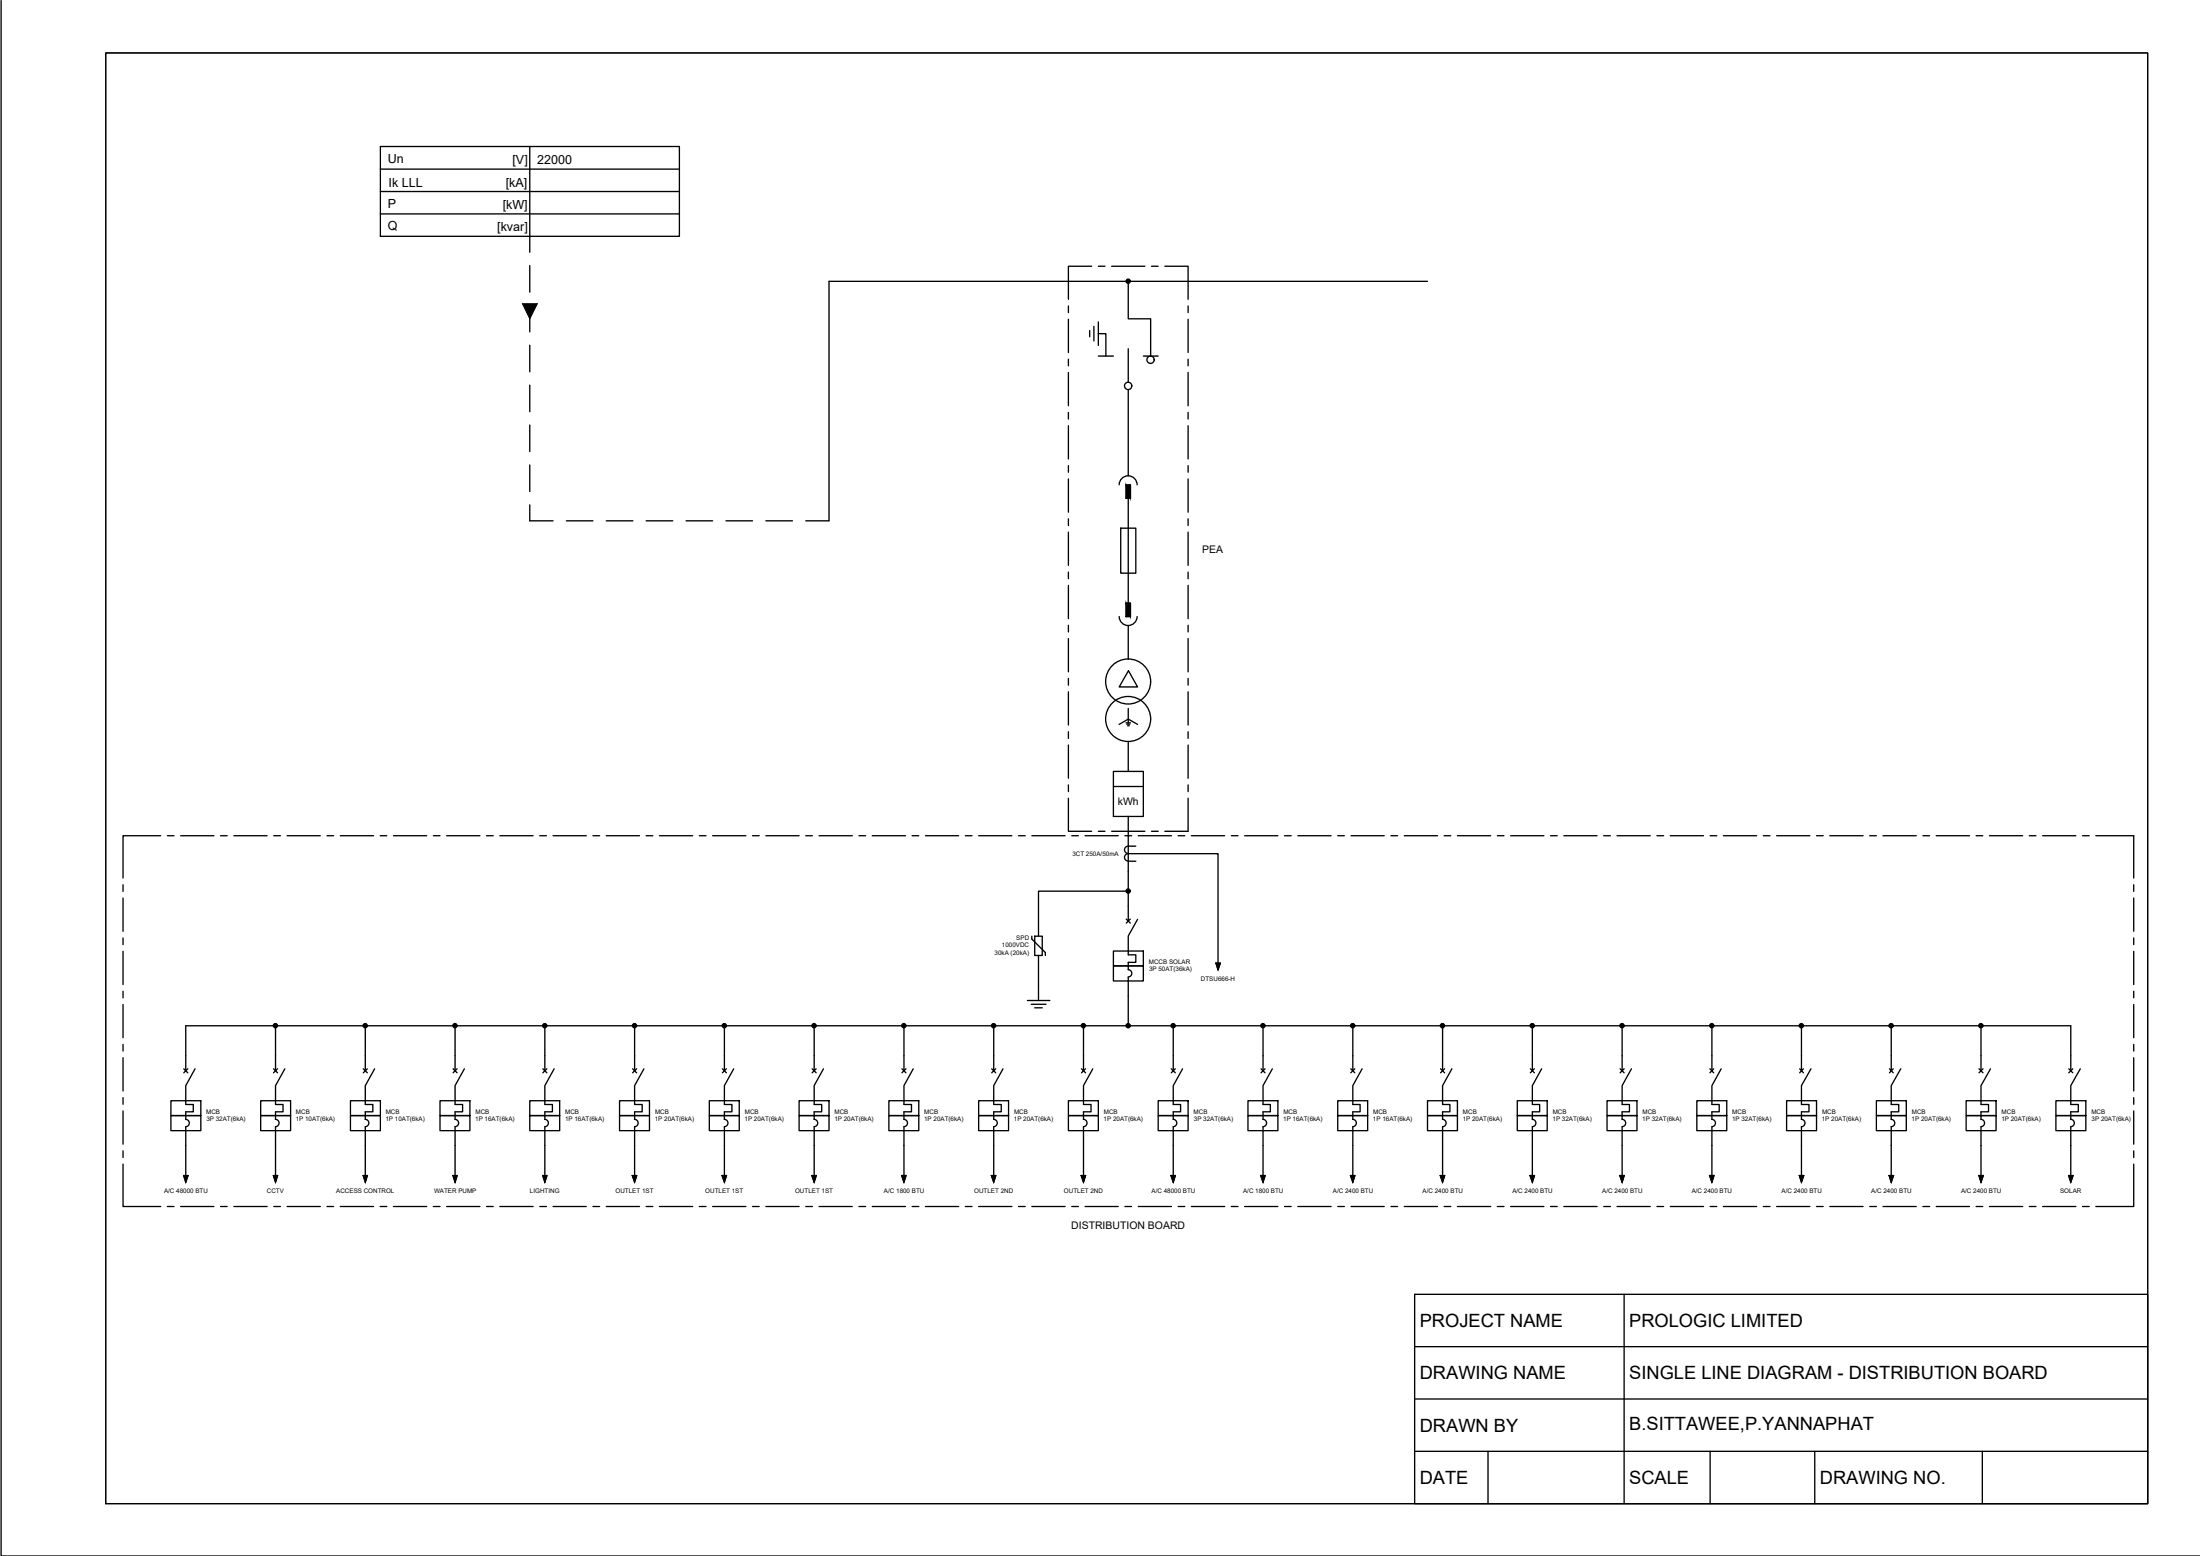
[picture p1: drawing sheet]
<svg xmlns="http://www.w3.org/2000/svg" width="420mm" height="297mm" viewBox="0 0 420 297" stroke-linecap="round" stroke-linejoin="round" font-family="sans-serif">
<!-- layer: SYMS -->
<g fill="none" stroke="#000" stroke-width=".25">
<path d="M215.1 175.5l.8 .7M215.5 173v2.8M215.9 175.5l-.8 .7M217.3 175.5l-1.8 3.2v3.6h1.4v1.4h-1.4v1.4a.7 .7 0 0 1 .7 .7 .7 .7 0 0 1-.7 .7M196.2 191h4.3M196.9 191.7h2.9M197.6 192.4h1.5M198.3 188.1v2.9M212.6 184.4h5.8v2.9h-5.8zM212.6 181.6h5.8v2.8h-5.8zM215.5 186.5v3.6M32.6 213h5.8v2.8h-5.8z"/>
<path d="M32.6 210.1h5.8v2.9h-5.8zM35.1 204l.8 .8M35.5 201.5v2.9M35.5 215.1v3.6M35.9 204l-.8 .8M37.3 204l-1.8 3.2v3.6h1.4v1.4h-1.4v1.5a.7 .7 0 0 1 .7 .7 .7 .7 0 0 1-.7 .7M49.8 213h5.7v2.8h-5.7zM49.8 210.1h5.7v2.9h-5.7zM52.2 204l.8 .8M52.6 201.5v2.9M52.6 215.1v3.6M53 204l-.8 .8"/>
<path d="M54.4 204l-1.8 3.2v3.6h1.5v1.4h-1.5v1.5a.7 .7 0 0 1 .7 .7 .7 .7 0 0 1-.7 .7M66.9 213h5.7v2.8h-5.7zM66.9 210.1h5.7v2.9h-5.7zM69.4 204l.7 .8M69.8 201.5v2.9M69.8 215.1v3.6M70.1 204l-.7 .8M71.5 204l-1.7 3.2v3.6h1.4v1.4h-1.4l-.1 1.5a.7 .7 0 0 1 .7 .7 .7 .7 0 0 1-.7 .7M84 213h5.7v2.8h-5.7zM84 210.1h5.7v2.9h-5.7zM86.5 204l.8 .8M86.9 201.5v2.9"/>
<path d="M86.9 215.1v3.6M87.3 204l-.8 .8M88.7 204l-1.8 3.2v3.6h1.4v1.4h-1.4v1.5a.7 .7 0 0 1 .7 .7 .7 .7 0 0 1-.7 .7M101.2 213h5.7v2.8h-5.7zM101.2 210.1h5.7v2.9h-5.7zM103.7 204l.7 .8M104.1 201.5v2.9M104.1 215.1v3.6M104.4 204l-.7 .8M105.8 204l-1.7 3.2v3.6h1.4v1.4h-1.4l-.1 1.5a.7 .7 0 0 1 .7 .7 .7 .7 0 0 1-.7 .7M118.3 213h5.7v2.8h-5.7zM118.3 210.1h5.7v2.9h-5.7z"/>
<path d="M120.8 204l.8 .8M121.2 201.5v2.9M121.2 215.1v3.6M121.6 204l-.8 .8M123 204l-1.8 3.2v3.6h1.4v1.4h-1.4v1.5a.7 .7 0 0 1 .7 .7 .7 .7 0 0 1-.7 .7M135.5 213h5.7v2.8h-5.7zM135.5 210.1h5.7v2.9h-5.7zM138 204l.7 .8M138.3 213.7a.7 .7 0 0 1 .7 .7 .7 .7 0 0 1-.7 .7M138.3 201.5v2.9M138.3 215.1v3.6M138.7 204l-.7 .8"/>
<path d="M140.1 204l-1.8 3.2v3.6h1.5v1.4h-1.5v1.5M152.6 213h5.7v2.8h-5.7zM152.6 210.1h5.7v2.9h-5.7zM155.1 204l.8 .8M155.5 213.7a.7 .7 0 0 1 .7 .7 .7 .7 0 0 1-.7 .7M155.5 201.5v2.9M155.5 215.1v3.6M155.9 204l-.8 .8M157.3 204l-1.8 3.2v3.6h1.4v1.4h-1.4v1.5M169.8 213h5.7v2.8h-5.7zM169.8 210.1h5.7v2.9h-5.7zM172.3 204l.7 .8"/>
<path d="M172.6 213.7a.7 .7 0 0 1 .7 .7 .7 .7 0 0 1-.7 .7M172.6 201.5v2.9M172.6 215.1v3.6M173 204l-.7 .8M174.4 204l-1.8 3.2v3.6h1.5v1.4h-1.5v1.5M186.9 213h5.7v2.8h-5.7zM186.9 210.1h5.7v2.9h-5.7zM189.4 204l.8 .8M189.8 213.7a.7 .7 0 0 1 .7 .7 .7 .7 0 0 1-.7 .7M189.8 201.5v2.9M189.8 215.1v3.6M190.2 204l-.8 .8"/>
<path d="M191.6 204l-1.8 3.2v3.6h1.4v1.4h-1.4v1.5M204 213h5.8v2.8h-5.8zM204 210.1h5.8v2.9h-5.8zM206.5 204l.8 .8M206.9 201.5v2.9M206.9 215.1v3.6M207.3 204l-.8 .8M208.7 204l-1.8 3.2v3.6h1.5v1.4h-1.5v1.5a.7 .7 0 0 1 .7 .7 .7 .7 0 0 1-.7 .7M221.2 213h5.7v2.8h-5.7zM221.2 210.1h5.7v2.9h-5.7zM223.7 204l.8 .8M224.1 201.5v2.9"/>
<path d="M224.1 215.1v3.6M224.5 204l-.8 .8M225.8 204l-1.7 3.2v3.6h1.4v1.4h-1.4l-.1 1.5a.7 .7 0 0 1 .7 .7 .7 .7 0 0 1-.7 .7M238.3 213h5.8v2.8h-5.8zM238.3 210.1h5.8v2.9h-5.8zM240.8 204l.8 .8M241.2 201.5v2.9M241.2 215.1v3.6M241.6 204l-.8 .8M243 204l-1.8 3.2v3.6h1.4v1.4h-1.4v1.5a.7 .7 0 0 1 .7 .7 .7 .7 0 0 1-.7 .7M255.5 213h5.7v2.8h-5.7zM255.5 210.1h5.7v2.9h-5.7z"/>
<path d="M258 204l.7 .8M258.4 201.5v2.9M258.4 215.1v3.6M258.7 204l-.7 .8M260.1 204l-1.7 3.2v3.6h1.4v1.4h-1.4l-.1 1.5a.7 .7 0 0 1 .7 .7 .7 .7 0 0 1-.7 .7M272.6 213h5.7v2.8h-5.7zM272.6 210.1h5.7v2.9h-5.7zM275.1 204l.8 .8M275.5 201.5v2.9M275.5 215.1v3.6M275.9 204l-.8 .8M277.3 204l-1.8 3.2v3.6h1.4v1.4h-1.4v1.5a.7 .7 0 0 1 .7 .7 .7 .7 0 0 1-.7 .7"/>
<path d="M289.8 213h5.7v2.8h-5.7zM289.8 210.1h5.7v2.9h-5.7zM292.3 204l.7 .8M292.7 201.5v2.9M292.7 215.1v3.6M293 204l-.7 .8M294.4 204l-1.7 3.2v3.6h1.3v1.4h-1.3l-.1 1.5a.7 .7 0 0 1 .7 .7 .7 .7 0 0 1-.7 .7M306.9 213h5.7v2.8h-5.7zM306.9 210.1h5.7v2.9h-5.7zM309.4 204l.8 .8M309.8 213.7a.7 .7 0 0 1 .7 .7 .7 .7 0 0 1-.7 .7M309.8 201.5v2.9"/>
<path d="M309.8 215.1v3.6M310.2 204l-.8 .8M311.6 204l-1.8 3.2v3.6h1.4v1.4h-1.4v1.5M324.1 213h5.7v2.8h-5.7zM324.1 210.1h5.7v2.9h-5.7zM326.6 204l.7 .8M326.9 213.7a.7 .7 0 0 1 .7 .7 .7 .7 0 0 1-.7 .7M326.9 201.5v2.9M326.9 215.1v3.6M327.3 204l-.7 .8M328.7 204l-1.8 3.2v3.6h1.4v1.4h-1.4v1.5M341.2 213h5.7v2.8h-5.7z"/>
<path d="M341.2 210.1h5.7v2.9h-5.7zM343.7 204l.7 .8M344 213.7a.7 .7 0 0 1 .7 .7 .7 .7 0 0 1-.7 .7M344 201.5v2.9M344 215.1v3.6M344.4 204l-.7 .8M345.9 204l-1.9 3.2v3.6h1.5v1.4h-1.5v1.5M358.4 213h5.7v2.8h-5.7zM358.4 210.1h5.7v2.9h-5.7zM360.8 204l.8 .8M361.2 213.7a.7 .7 0 0 1 .7 .7 .7 .7 0 0 1-.7 .7M361.2 201.5v2.9"/>
<path d="M361.2 215.1v3.6M361.6 204l-.8 .8M363 204l-1.8 3.2v3.6h1.4v1.4h-1.4v1.5M375.5 213h5.7v2.8h-5.7zM375.5 210.1h5.7v2.9h-5.7zM378 204l.7 .8M378.3 201.5v2.9M378.3 215.1v3.6M378.7 204l-.7 .8M380.2 204l-1.9 3.2v3.6h1.5v1.4h-1.5v1.5a.7 .7 0 0 1 .7 .7 .7 .7 0 0 1-.7 .7M392.6 213h5.8v2.8h-5.8zM392.6 210.1h5.8v2.9h-5.8z"/>
<path d="M395.1 204l.8 .8M395.5 201.5v2.9M395.5 215.1v3.6M395.9 204l-.8 .8M397.3 204l-1.8 3.2v3.6h1.4v1.4h-1.4v1.5a.7 .7 0 0 1 .7 .7 .7 .7 0 0 1-.7 .7"/>
<circle cx="215.5" cy="53.7" r=".4"/>
<circle cx="215.5" cy="53.7" r=".28"/>
<circle cx="215.5" cy="53.7" r=".15"/>
<circle cx="215.5" cy="170.1" r=".4"/>
<circle cx="215.5" cy="170.1" r=".28"/>
<circle cx="215.5" cy="170.1" r=".15"/>
<circle cx="52.6" cy="195.8" r=".4"/>
<circle cx="52.6" cy="195.8" r=".28"/>
<circle cx="52.6" cy="195.8" r=".15"/>
<circle cx="69.7" cy="195.8" r=".4"/>
<circle cx="69.7" cy="195.8" r=".28"/>
<circle cx="69.7" cy="195.8" r=".15"/>
<circle cx="86.9" cy="195.8" r=".4"/>
<circle cx="86.9" cy="195.8" r=".28"/>
<circle cx="86.9" cy="195.8" r=".15"/>
<circle cx="104" cy="195.8" r=".4"/>
<circle cx="104" cy="195.8" r=".28"/>
<circle cx="104" cy="195.8" r=".15"/>
<circle cx="121.2" cy="195.8" r=".4"/>
<circle cx="121.2" cy="195.8" r=".28"/>
<circle cx="121.2" cy="195.8" r=".15"/>
<circle cx="138.3" cy="195.8" r=".4"/>
<circle cx="138.3" cy="195.8" r=".28"/>
<circle cx="138.3" cy="195.8" r=".15"/>
<circle cx="155.5" cy="195.8" r=".4"/>
<circle cx="155.5" cy="195.8" r=".28"/>
<circle cx="155.5" cy="195.8" r=".15"/>
<circle cx="172.6" cy="195.8" r=".4"/>
<circle cx="172.6" cy="195.8" r=".28"/>
<circle cx="172.6" cy="195.8" r=".15"/>
<circle cx="189.8" cy="195.8" r=".4"/>
<circle cx="189.8" cy="195.8" r=".28"/>
<circle cx="189.8" cy="195.8" r=".15"/>
<circle cx="206.9" cy="195.8" r=".4"/>
<circle cx="206.9" cy="195.8" r=".28"/>
<circle cx="206.9" cy="195.8" r=".15"/>
<circle cx="215.5" cy="195.8" r=".4"/>
<circle cx="215.5" cy="195.8" r=".28"/>
<circle cx="215.5" cy="195.8" r=".15"/>
<circle cx="224" cy="195.8" r=".4"/>
<circle cx="224" cy="195.8" r=".28"/>
<circle cx="224" cy="195.8" r=".15"/>
<circle cx="241.2" cy="195.8" r=".4"/>
<circle cx="241.2" cy="195.8" r=".28"/>
<circle cx="241.2" cy="195.8" r=".15"/>
<circle cx="258.3" cy="195.8" r=".4"/>
<circle cx="258.3" cy="195.8" r=".28"/>
<circle cx="258.3" cy="195.8" r=".15"/>
<circle cx="275.5" cy="195.8" r=".4"/>
<circle cx="275.5" cy="195.8" r=".28"/>
<circle cx="275.5" cy="195.8" r=".15"/>
<circle cx="292.6" cy="195.8" r=".4"/>
<circle cx="292.6" cy="195.8" r=".28"/>
<circle cx="292.6" cy="195.8" r=".15"/>
<circle cx="309.8" cy="195.8" r=".4"/>
<circle cx="309.8" cy="195.8" r=".28"/>
<circle cx="309.8" cy="195.8" r=".15"/>
<circle cx="326.9" cy="195.8" r=".4"/>
<circle cx="326.9" cy="195.8" r=".28"/>
<circle cx="326.9" cy="195.8" r=".15"/>
<circle cx="344" cy="195.8" r=".4"/>
<circle cx="344" cy="195.8" r=".28"/>
<circle cx="344" cy="195.8" r=".15"/>
<circle cx="361.2" cy="195.8" r=".4"/>
<circle cx="361.2" cy="195.8" r=".28"/>
<circle cx="361.2" cy="195.8" r=".15"/>
<circle cx="378.3" cy="195.8" r=".4"/>
<circle cx="378.3" cy="195.8" r=".28"/>
<circle cx="378.3" cy="195.8" r=".15"/>
</g>
<!-- layer: wire -->
<g fill="#000" stroke="#000" stroke-width=".19">
<path d="M232.2 183.8h.9l-.5 1.4zM35.1 224.4h.8l-.4 1.3zM52.2 224.4h.8l-.4 1.3zM69.3 224.4h.9l-.4 1.3zM86.5 224.4h.8l-.4 1.3zM103.6 224.4h.9l-.4 1.3zM120.7 224.4h.9l-.4 1.3zM137.9 224.4h.9l-.5 1.3zM155 224.4h.9l-.4 1.3zM172.2 224.4h.9l-.5 1.3zM189.3 224.4h.9l-.4 1.3zM206.5 224.4h.8l-.4 1.3z"/>
<path d="M223.6 224.4h.9l-.4 1.3zM240.7 224.4h.9l-.4 1.3zM257.9 224.4h.9l-.4 1.3zM275 224.4h.9l-.4 1.3zM292.2 224.4h.9l-.4 1.3zM309.3 224.4h.9l-.4 1.3zM326.5 224.4h.9l-.5 1.3zM343.6 224.4h.9l-.5 1.3zM360.8 224.4h.9l-.5 1.3zM377.9 224.4h.9l-.5 1.3zM395.1 224.4h.8l-.4 1.3z"/>
</g>
<g fill="none" stroke="#000" stroke-width=".21">
<path d="M232.2 183.8h.9l-.5 1.4zM35.1 224.4h.8l-.4 1.3zM52.2 224.4h.8l-.4 1.3zM69.3 224.4h.9l-.4 1.3zM86.5 224.4h.8l-.4 1.3zM103.6 224.4h.9l-.4 1.3zM120.7 224.4h.9l-.4 1.3zM137.9 224.4h.9l-.5 1.3zM155 224.4h.9l-.4 1.3zM172.2 224.4h.9l-.5 1.3zM189.3 224.4h.9l-.4 1.3zM206.5 224.4h.8l-.4 1.3z"/>
<path d="M223.6 224.4h.9l-.4 1.3zM240.7 224.4h.9l-.4 1.3zM257.9 224.4h.9l-.4 1.3zM275 224.4h.9l-.4 1.3zM292.2 224.4h.9l-.4 1.3zM309.3 224.4h.9l-.4 1.3zM326.5 224.4h.9l-.5 1.3zM343.6 224.4h.9l-.5 1.3zM360.8 224.4h.9l-.5 1.3zM377.9 224.4h.9l-.5 1.3zM395.1 224.4h.8l-.4 1.3z"/>
</g>
<!-- layer: WIRES -->
<g fill="none" stroke="#000" stroke-width=".25">
<path d="M158.3 53.7h114.3M204 58.4v1.3M208.5 50.8h-4.5v6.3M209.8 50.8h1.2M212.3 50.8h6.4M215.5 53.7v7.2h4.3v7.1M219.9 50.8h1.3M222.5 50.8h4.4v6.3M226.9 58.4v1.3M204 60.9v6.4M204 68.6v1.2M204 71.1v6.4"/>
<path d="M204 78.7v1.3M208.1 63.1v1.2M208.9 62.3v2.8M209.8 63.7h1.4v4.3M209.8 68h2.8M209.8 61.5v4.4M215.5 66.6v6.4M215.5 74.4v16.4M218.4 68h2.8M226.9 60.9v6.4M226.9 68.6v1.2M226.9 71.1v6.4"/>
<path d="M226.9 78.7v1.3M204 81.3v6.3M204 88.9v1.3M204 91.4v6.4M204 99v1.3M213.7 92.5a1.71 1.71 0 0 1 1.8-1.7 1.71 1.71 0 0 1 1.7 1.7M215.1 92.6h.8v2.5h-.8zM215.5 95.1v20M226.9 81.3v6.3M226.9 88.9v1.3M226.9 91.4v6.4M226.9 99v1.3"/>
<path d="M204 101.6v6.3M204 109.2v1.3M204 111.7v6.4M204 119.4v1.2M213.7 117.7a1.71 1.71 0 0 0 1.8 1.7 1.71 1.71 0 0 0 1.7-1.7M214 100.8h2.9v8.6h-2.9zM215.1 115.1h.8v2.6h-.8zM215.5 119.4v6.4M226.9 101.6v6.3M226.9 109.2v1.3M226.9 111.7v6.4M226.9 119.4v1.2"/>
<path d="M204 121.9v6.4M204 129.5v1.3M204 132.1v6.3M204 139.7v1.3M213.7 138.3l1.8-1 1.8 1M215.1 138h.8M215.2 138.2h.6M215.3 138.5h.3M215.5 135.2v2.8M215.5 128l1.8 3.1h-3.6zM226.9 121.9v6.4M226.9 129.5v1.3"/>
<path d="M226.9 132.1v6.3M226.9 139.7v1.3M30.7 159.5h-7.2v8.1M32 159.5h1.2M34.5 159.5h6.4M42.1 159.5h1.3M44.7 159.5h6.3M52.3 159.5h1.3M54.8 159.5h6.4M62.4 159.5h1.3M65 159.5h6.3M72.6 159.5h1.3"/>
<path d="M75.1 159.5h6.4M82.8 159.5h1.2M85.3 159.5h6.4M92.9 159.5h1.3M95.5 159.5h6.3M103.1 159.5h1.3M105.6 159.5h6.4M113.2 159.5h1.3M115.8 159.5h6.3M123.4 159.5h1.3M125.9 159.5h6.4M133.6 159.5h1.2"/>
<path d="M136.1 159.5h6.4M143.7 159.5h1.3M146.3 159.5h6.3M153.9 159.5h1.3M156.4 159.5h6.4M164 159.5h1.3M166.6 159.5h6.3M174.2 159.5h1.3M176.7 159.5h6.4M184.4 159.5h1.2M186.9 159.5h6.4M194.5 159.5h1.3"/>
<path d="M197.1 159.5h6.3M204 152.4v6.3h4.5M204 142.2v6.4M204 149.8v1.3M204.7 159.5h1.3M207.2 159.5h6.4M209.8 158.7h1.2M212.3 158.7h6.4M212.6 147.3h5.8v8.6h-5.8zM212.6 150.1h5.8M214.8 159.5h1.3M215.5 141.5v5.8"/>
<path d="M215.5 155.9v17.1M217.4 159.5h6.3M219.9 158.7h1.3M225 159.5h1.3M226.9 142.2v6.4M226.9 149.8v1.3M226.9 152.4v6.3h-4.4M227.5 159.5h6.4M235.2 159.5h1.2M237.7 159.5h6.4M245.3 159.5h1.3M247.9 159.5h6.3"/>
<path d="M255.5 159.5h1.3M258 159.5h6.4M265.6 159.5h1.3M268.2 159.5h6.3M275.8 159.5h1.3M278.3 159.5h6.4M286 159.5h1.2M288.5 159.5h6.4M296.1 159.5h1.3M298.7 159.5h6.3M306.3 159.5h1.3M308.8 159.5h6.4"/>
<path d="M316.4 159.5h1.3M319 159.5h6.3M326.6 159.5h1.3M329.1 159.5h6.4M336.8 159.5h1.2M339.3 159.5h6.4M346.9 159.5h1.3M349.5 159.5h6.3M357.1 159.5h1.3M359.6 159.5h6.4M367.2 159.5h1.3M369.8 159.5h6.3"/>
<path d="M377.4 159.5h1.3M379.9 159.5h6.4M387.6 159.5h1.2M390.1 159.5h6.4M397.7 159.5h1.3M400.3 159.5h7.2v8.1M23.5 168.9v1.3M23.5 171.4v6.4M23.5 179.1v1.2M197.1 178.7v.6l2.5 2.5v.6M197.6 178.7h1.5v3.7h-1.5zM215.5 170.1h-17.2v8.6"/>
<path d="M216.9 161.5h-1.4a.7 .7 0 0 0-.7 .7 .7 .7 0 0 0 .7 .7M216.9 164.4h-1.4a.7 .7 0 0 1-.7-.7 .7 .7 0 0 1 .7-.7h17.1v20.8M407.5 168.9v1.3M407.5 171.4v6.4M407.5 179.1v1.2M23.5 181.6v6.3M23.5 189.2v1.3M23.5 191.8v6.3M23.5 199.4v1.2M52.6 195.8v5.7M69.8 195.8v5.7M86.9 195.8v5.7"/>
<path d="M104.1 195.8v5.7M121.2 195.8v5.7M138.3 195.8v5.7M155.5 195.8v5.7M172.6 195.8v5.7M189.8 195.8v5.7M198.3 182.4v5.7M206.9 195.8v5.7M215.5 190.1v5.7M224.1 195.8v5.7M241.2 195.8v5.7M258.4 195.8v5.7"/>
<path d="M275.5 195.8v5.7M292.7 195.8v5.7M309.8 195.8v5.7M326.9 195.8v5.7M344 195.8v5.7M361.2 195.8v5.7M378.3 195.8v5.7M407.5 181.6v6.3M407.5 189.2v1.3M407.5 191.8v6.3M407.5 199.4v1.2M23.5 201.9v6.4"/>
<path d="M23.5 209.5v1.3M23.5 212.1v6.3M23.5 219.7v1.3M35.5 201.5v-5.7h360v5.7M35.5 218.7v5.7M52.6 218.7v5.7M69.8 218.7v5.7M86.9 218.7v5.7M104.1 218.7v5.7M121.2 218.7v5.7M138.3 218.7v5.7M155.5 218.7v5.7"/>
<path d="M172.6 218.7v5.7M189.8 218.7v5.7M206.9 218.7v5.7M224.1 218.7v5.7M241.2 218.7v5.7M258.4 218.7v5.7M275.5 218.7v5.7M292.7 218.7v5.7M309.8 218.7v5.7M326.9 218.7v5.7M344 218.7v5.7M361.2 218.7v5.7"/>
<path d="M378.3 218.7v5.7M395.5 218.7v5.7M407.5 201.9v6.4M407.5 209.5v1.3M407.5 212.1v6.3M407.5 219.7v1.3M23.5 222.2v8.1h7.2M32 230.3h1.2M34.5 230.3h6.4M42.1 230.3h1.3M44.7 230.3h6.3M52.3 230.3h1.3"/>
<path d="M54.8 230.3h6.4M62.4 230.3h1.3M65 230.3h6.3M72.6 230.3h1.3M75.1 230.3h6.4M82.8 230.3h1.2M85.3 230.3h6.4M92.9 230.3h1.3M95.5 230.3h6.3M103.1 230.3h1.3M105.6 230.3h6.4M113.2 230.3h1.3"/>
<path d="M115.8 230.3h6.3M123.4 230.3h1.3M125.9 230.3h6.4M133.6 230.3h1.2M136.1 230.3h6.4M143.7 230.3h1.3M146.3 230.3h6.3M153.9 230.3h1.3M156.4 230.3h6.4M164 230.3h1.3M166.6 230.3h6.3M174.2 230.3h1.3"/>
<path d="M176.7 230.3h6.4M184.4 230.3h1.2M186.9 230.3h6.4M194.5 230.3h1.3M197.1 230.3h6.3M204.7 230.3h1.3M207.2 230.3h6.4M214.8 230.3h1.3M217.4 230.3h6.3M225 230.3h1.3M227.5 230.3h6.4M235.2 230.3h1.2"/>
<path d="M237.7 230.3h6.4M245.3 230.3h1.3M247.9 230.3h6.3M255.5 230.3h1.3M258 230.3h6.4M265.6 230.3h1.3M268.2 230.3h6.3M275.8 230.3h1.3M278.3 230.3h6.4M286 230.3h1.2M288.5 230.3h6.4M296.1 230.3h1.3"/>
<path d="M298.7 230.3h6.3M306.3 230.3h1.3M308.8 230.3h6.4M316.4 230.3h1.3M319 230.3h6.3M326.6 230.3h1.3M329.1 230.3h6.4M336.8 230.3h1.2M339.3 230.3h6.4M346.9 230.3h1.3M349.5 230.3h6.3M357.1 230.3h1.3"/>
<path d="M359.6 230.3h6.4M367.2 230.3h1.3M369.8 230.3h6.3M377.4 230.3h1.3M379.9 230.3h6.4M387.6 230.3h1.2M390.1 230.3h6.4M397.7 230.3h1.3M407.5 222.2v8.1h-7.2"/>
<circle cx="215.5" cy="73.7" r=".7"/>
<circle cx="219.7" cy="68.7" r=".7"/>
<circle cx="215.5" cy="130.1" r="4.3"/>
<circle cx="215.5" cy="137.3" r="4.3"/>
</g>
<!-- layer: -CARTIGLIO -->
<path d="M72.6 28h57.2v17.1h-57.2zM72.6 32.3h57.2M72.6 36.6h57.2M101.2 28v17.1M72.6 40.8h57.2" fill="none" stroke="#000" stroke-width=".25"/>
<!-- layer: -POTENZA -->
<g fill="none" stroke="#000" stroke-width=".25">
<path d="M101.2 45.1v3.1M101.2 50.7v5.1M101.2 58.3v5.1M101.2 65.9v5.1M101.2 73.5v5.1M101.2 81.1v5.1M101.2 88.8v5M101.2 96.4v3h4.4M108.2 99.4h5M115.8 99.4h5.1M123.4 99.4h5.1M131 99.4h5.1"/>
<path d="M138.6 99.4h5.1M146.3 99.4h5M153.9 99.4h4.4"/>
</g>
<path d="M99.8 58h2.8l-1.4 2.9z" fill="#000" stroke="#000" stroke-width=".19"/>
<!-- layer: 1 -->
<path d="M158.3 53.7v45.7" fill="none" stroke="#000" stroke-width=".25"/>
<!-- layer: WIRES -->
<g fill="#000" stroke="#000" stroke-width=".19">
<path d="M215.1 92.6l.8 2.5v-2.5zM215.1 92.6l.8 2.5h-.8z"/>
<path d="M215.1 115.1l.8 2.6v-2.6zM215.1 115.1l.8 2.6h-.8z"/>
</g>
<!-- layer: 0 -->
<path d="M.2 .1v296.9h420M20.2 10.1h390v276.9h-390zM270.2 247.1h140v39.9h-140zM270.2 257.1h140M310.2 247.1v39.9M270.2 267.1h140M270.2 277.1h140M284.2 277.1v9.9M326.6 277.1v9.9M346.6 277.1v9.9M378.6 277.1v9.9" fill="none" stroke="#000" stroke-width=".25"/>
<!-- layer: WIRES -->
<path d="M20.2 10.1h390v276.9h-390z" fill="none" stroke="#000" stroke-width=".19"/>
<g font-size="3.5">
<text x="271.1" y="253.3">PROJECT NAME</text>
<text x="311.1" y="253.3">PROLOGIC LIMITED</text>
<text x="271.1" y="263.3">DRAWING NAME</text>
<text x="311.1" y="263.3">SINGLE LINE DIAGRAM - DISTRIBUTION BOARD</text>
<text x="271.1" y="273.3">DRAWN BY</text>
<text x="311.1" y="273.1">B.SITTAWEE,P.YANNAPHAT</text>
<text x="271.1" y="283.3">DATE</text>
<text x="311.1" y="283.3">SCALE</text>
<text x="347.6" y="283.3">DRAWING NO.</text>
</g>
<g font-size="2.4">
<text x="74" y="31.1">Un</text>
<text x="74.2" y="35.6">Ik LLL</text>
<text x="96.6" y="35.7">[kA]</text>
<text x="97.9" y="31.2">[V]</text>
<text x="102.6" y="31.4">22000</text>
<text x="74" y="39.7">P</text>
<text x="96" y="39.8">[kW]</text>
<text x="74" y="44">Q</text>
<text x="95" y="44.1">[kvar]</text>
</g>
<g font-size="2">
<text x="229.6" y="105.5">PEA</text>
<text x="213.5" y="153.7">kWh</text>
<text x="204.6" y="234.6">DISTRIBUTION BOARD</text>
</g>
<g font-size="1.2">
<text x="204.8" y="163.4">3CT 250A/50mA</text>
<text x="194.1" y="179.4">SPD</text>
<text x="189.9" y="182.3">30kA (20kA)</text>
<text x="191.3" y="180.9">1000VDC</text>
<text x="219.4" y="184">MCCB SOLAR</text>
<text x="219.5" y="185.4">3P 50AT(36kA)</text>
<text x="229.4" y="187.2">DTSU666-H</text>
<text x="39.4" y="212.6">MCB</text>
<text x="39.4" y="214">3P 32AT(6kA)</text>
<text x="56.5" y="214">1P 10AT(6kA)</text>
<text x="56.5" y="212.6">MCB</text>
<text x="73.6" y="214">1P 10AT(6kA)</text>
<text x="73.7" y="212.6">MCB</text>
<text x="90.8" y="214">1P 16AT(6kA)</text>
<text x="90.8" y="212.6">MCB</text>
<text x="107.9" y="214">1P 16AT(6kA)</text>
<text x="107.9" y="212.6">MCB</text>
<text x="125.1" y="214">1P 20AT(6kA)</text>
<text x="125.1" y="212.6">MCB</text>
<text x="142.2" y="214">1P 20AT(6kA)</text>
<text x="142.2" y="212.6">MCB</text>
<text x="159.3" y="214">1P 20AT(6kA)</text>
<text x="159.4" y="212.6">MCB</text>
<text x="176.5" y="214">1P 20AT(6kA)</text>
<text x="176.5" y="212.6">MCB</text>
<text x="193.6" y="214">1P 20AT(6kA)</text>
<text x="193.7" y="212.6">MCB</text>
<text x="210.8" y="214">1P 20AT(6kA)</text>
<text x="210.8" y="212.6">MCB</text>
<text x="228" y="212.6">MCB</text>
<text x="228" y="214">3P 32AT(6kA)</text>
<text x="245.1" y="214">1P 16AT(6kA)</text>
<text x="245.1" y="212.6">MCB</text>
<text x="262.2" y="214">1P 16AT(6kA)</text>
<text x="262.3" y="212.6">MCB</text>
<text x="279.4" y="214">1P 20AT(6kA)</text>
<text x="279.4" y="212.6">MCB</text>
<text x="296.5" y="214">1P 32AT(6kA)</text>
<text x="296.5" y="212.6">MCB</text>
<text x="313.6" y="214">1P 32AT(6kA)</text>
<text x="313.7" y="212.6">MCB</text>
<text x="330.8" y="214">1P 32AT(6kA)</text>
<text x="330.8" y="212.6">MCB</text>
<text x="347.9" y="214">1P 20AT(6kA)</text>
<text x="348" y="212.6">MCB</text>
<text x="365.1" y="214">1P 20AT(6kA)</text>
<text x="365.1" y="212.6">MCB</text>
<text x="382.2" y="214">1P 20AT(6kA)</text>
<text x="382.3" y="212.6">MCB</text>
<text x="399.4" y="212.6">MCB</text>
<text x="399.5" y="214">3P 20AT(6kA)</text>
<text x="31.3" y="227.8">A/C 48000 BTU</text>
<text x="51" y="227.8">CCTV</text>
<text x="64.2" y="227.8">ACCESS CONTROL</text>
<text x="82.9" y="227.8">WATER PUMP</text>
<text x="101.2" y="227.8">LIGHTING</text>
<text x="117.6" y="227.8">OUTLET 1ST</text>
<text x="134.7" y="227.8">OUTLET 1ST</text>
<text x="151.8" y="227.8">OUTLET 1ST</text>
<text x="168.8" y="227.8">A/C 1800 BTU</text>
<text x="186.1" y="227.8">OUTLET 2ND</text>
<text x="203.2" y="227.8">OUTLET 2ND</text>
<text x="219.9" y="227.8">A/C 48000 BTU</text>
<text x="237.4" y="227.8">A/C 1800 BTU</text>
<text x="254.6" y="227.8">A/C 2400 BTU</text>
<text x="271.7" y="227.8">A/C 2400 BTU</text>
<text x="288.8" y="227.8">A/C 2400 BTU</text>
<text x="306" y="227.8">A/C 2400 BTU</text>
<text x="323.1" y="227.8">A/C 2400 BTU</text>
<text x="340.2" y="227.8">A/C 2400 BTU</text>
<text x="357.4" y="227.8">A/C 2400 BTU</text>
<text x="374.5" y="227.8">A/C 2400 BTU</text>
<text x="393.4" y="227.8">SOLAR</text>
</g>
</svg>
